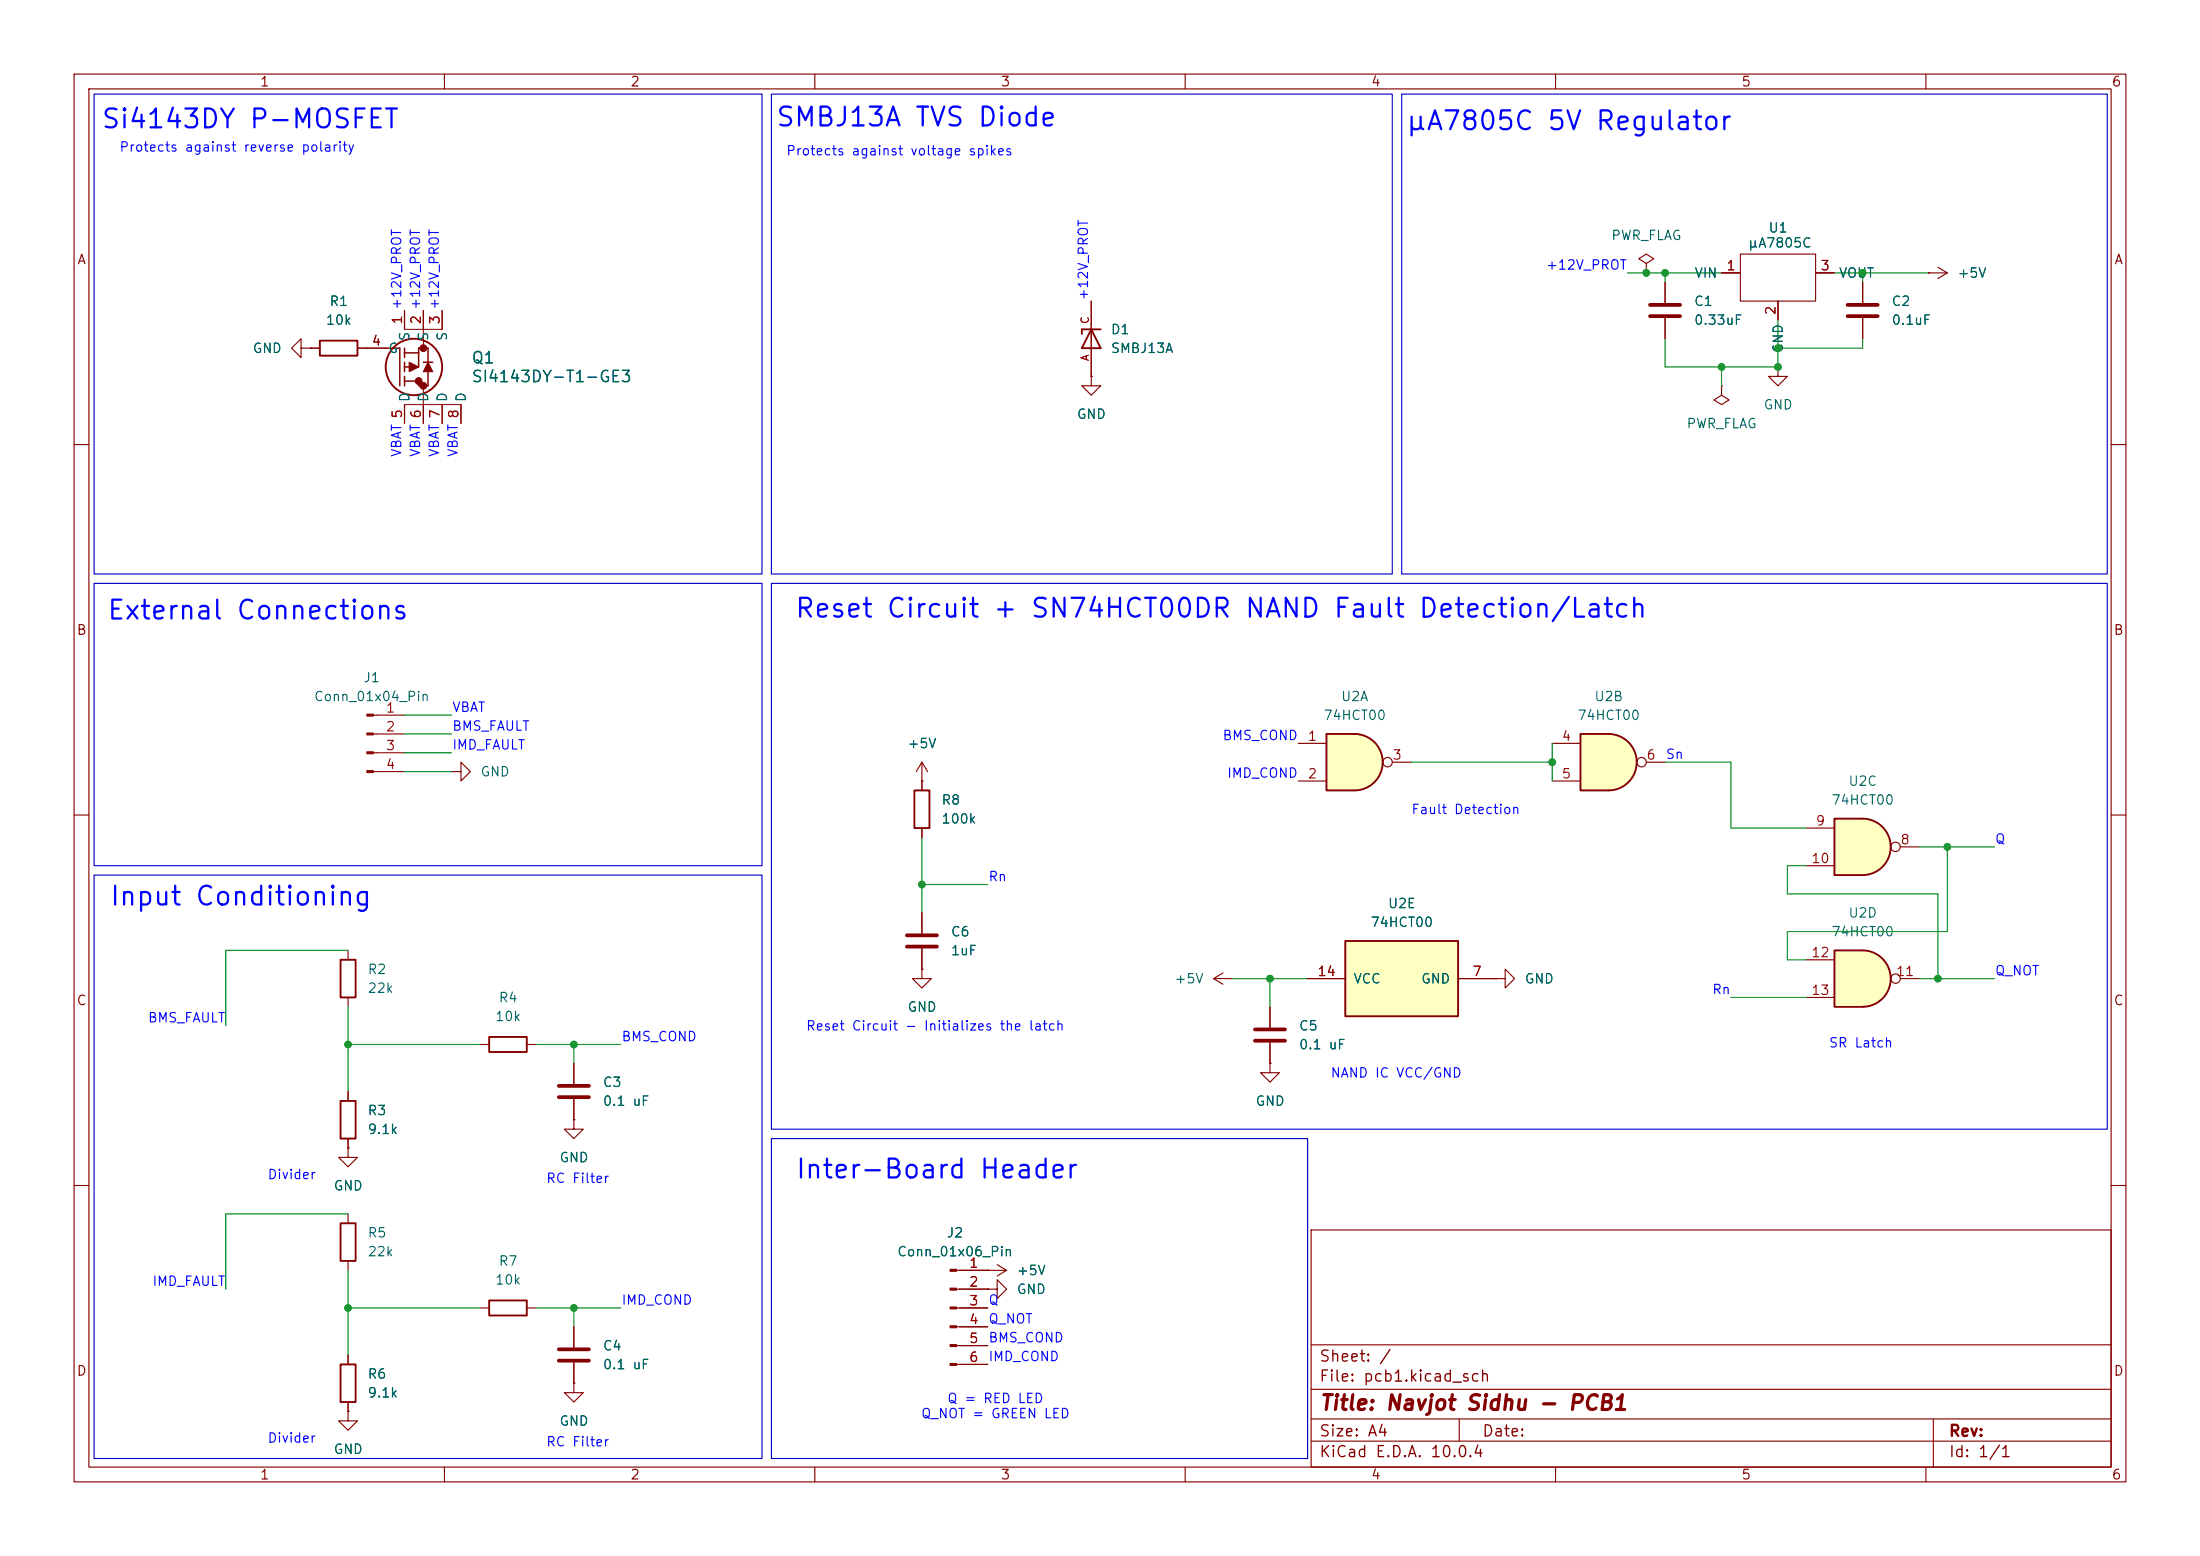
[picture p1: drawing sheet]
<svg xmlns="http://www.w3.org/2000/svg" width="297mm" height="210mm" viewBox="0 0 297 210" stroke-linecap="round" stroke-linejoin="round" font-family="sans-serif">
<g fill="none" stroke="#840000" stroke-width=".15">
<path d="M10 10h277v190h-277zM12 12h273v186h-273zM60 10v2M110 10v2M160 10v2M210 10v2M260 10v2M222.2 35.6l1.1-.7-1.1-.6-1 .6 1 .7v1.2M222.2 36.8h.1M224.8 38.1v2.8M232.4 36.8h2.5M234.9 34.3h10.2v6.3h-10.2z"/>
<path d="M245.1 36.8h2.5M251.5 38.1v2.8M260.3 36.8h.1M260.3 36.8h2.6M261.6 36.1l1.3 .7M262.9 36.8l-1.3 .8M224.8 42.9v2.8M232.4 52.1v1.2l1 .7-1 .6-1-.6 1-.7M232.4 52.1h.1M240 49.5v1.3h1.3l-1.3 1.3-1.2-1.3h1.2M240 49.5h.1M240 40.6v2.6"/>
<path d="M251.5 42.9v2.8M10 60h2M285 60h2M10 110h2M285 110h2M47 128.3v1.2M47 134.6v1.3M163.8 132.1l1.3 .7M163.8 132.1h2.6M165.1 131.3l-1.3 .8M166.4 132.1h.1M171.4 135.9v2.8"/>
<path d="M201.9 132.1h1.3v-1.3l1.3 1.3-1.3 1.3v-1.3M201.9 132.1h.1M77.5 151.1v1.3h1.2l-1.2 1.3-1.3-1.3h1.3M77.5 151.1h.1M77.5 143.5v2.8M77.5 148.3v2.8M171.4 140.7v2.8M10 160h2M47 163.8v1.3M47 170.2v1.3M177 166h108v32h-108zM285 160h2"/>
<path d="M47 190.5v1.3h1.3l-1.3 1.2-1.3-1.2h1.3M47 190.5h.1M60 198v2M110 198v2M160 198v2M177 194.5h108M177 191.5h108M177 187.5h108M177 181.5h108M197 191.5v3M210 198v2M260 198v2"/>
<path d="M261 191.5v6.5"/>
</g>
<path d="M222.8 41.1h4M222.8 42.7h4M249.4 41.1h4.1M249.4 42.7h4.1M169.4 138.9h4.1M75.4 146.6h4.1M75.4 148.1h4.1M169.4 140.5h4.1" fill="none" stroke="#840000" stroke-width=".51"/>
<path d="M46 129.5h2v5.1h-2zM46 165.1h2v5.1h-2z" fill="none" stroke="#840000" stroke-width=".25"/>
<path d="M217.2 99.1a3.8 3.8 0 0 1 3.8 3.8 3.8 3.8 0 0 1-3.8 3.8z" fill="#ffffc2" stroke="#ffffc2" stroke-width=".14"/>
<path d="M213.4 99.1h3.8v7.6h-3.8z" fill="#ffffc2"/>
<path d="M213.4 99.1h3.8a3.8 3.8 0 0 1 3.8 3.8 3.8 3.8 0 0 1-3.8 3.8h-3.8zM66 140h5.1v2h-5.1zM46 184.2h2v5h-2z" fill="none" stroke="#840000" stroke-width=".25"/>
<g fill="none" stroke="#840000" stroke-width=".15">
<path d="M209.5 100.3h3.9M209.5 105.4h3.9M222.2 102.9h2.6M64.8 141h1.2M71.1 141h1.3M77.5 179.1v2.8M47 182.9v1.3M47 189.2v1.3M77.5 183.9v2.8"/>
<circle cx="221.6" cy="102.9" r=".63"/>
</g>
<path d="M75.4 182.1h4.1M75.4 183.6h4.1" fill="none" stroke="#840000" stroke-width=".51"/>
<path d="M251.5 128.3a3.8 3.8 0 0 1 3.7 3.8 3.8 3.8 0 0 1-3.7 3.8z" fill="#ffffc2" stroke="#ffffc2" stroke-width=".14"/>
<path d="M247.6 128.3h3.9v7.6h-3.9z" fill="#ffffc2"/>
<path d="M247.6 128.3h3.9a3.8 3.8 0 0 1 3.7 3.8 3.8 3.8 0 0 1-3.7 3.8h-3.9z" fill="none" stroke="#840000" stroke-width=".25"/>
<g fill="none" stroke="#840000" stroke-width=".15">
<path d="M243.8 129.5h3.8M243.8 134.6h3.8M256.5 132.1h2.6"/>
<circle cx="255.9" cy="132.1" r=".63"/>
</g>
<path d="M181.6 127h15.2v10.2h-15.2z" fill="#ffffc2"/>
<path d="M181.6 127h15.2v10.2h-15.2zM66 175.5h5.1v2h-5.1z" fill="none" stroke="#840000" stroke-width=".25"/>
<path d="M176.5 132.1h5.1M196.8 132.1h5.1M47 154.9v1.3h1.3l-1.3 1.3-1.3-1.3h1.3M47 154.9h.1M64.8 176.5h1.2M71.1 176.5h1.3" fill="none" stroke="#840000" stroke-width=".15"/>
<path d="M251.5 110.5a3.8 3.8 0 0 1 3.7 3.8 3.8 3.8 0 0 1-3.7 3.8z" fill="#ffffc2" stroke="#ffffc2" stroke-width=".14"/>
<path d="M247.6 110.5h3.9v7.6h-3.9z" fill="#ffffc2"/>
<path d="M147.3 44.5l1.3 2.5h-2.6zM148.6 44.5h-2.6v.6M247.6 110.5h3.9a3.8 3.8 0 0 1 3.7 3.8 3.8 3.8 0 0 1-3.7 3.8h-3.9zM46 148.6h2v5.1h-2z" fill="none" stroke="#840000" stroke-width=".25"/>
<g fill="none" stroke="#840000" stroke-width=".15">
<path d="M147.3 50.8v1.3h1.3l-1.3 1.2-1.3-1.2h1.3M147.3 50.8h.1M147.3 40.6v10.2M243.8 111.8h3.8M243.8 116.8h3.8M256.5 114.3h2.6M47 147.3v1.3M47 153.7v1.2M171.4 143.5v1.3h1.3l-1.3 1.3-1.2-1.3h1.2M171.4 143.5h.1M129.1 171.5h4.2M129.1 174h4.2"/>
<path d="M129.1 176.5h4.2M129.1 179.1h4.2M77.5 186.7v1.3h1.2l-1.2 1.2-1.3-1.2h1.3M77.5 186.7h.1M129.1 181.6h4.2M129.1 184.2h4.2"/>
<circle cx="255.9" cy="114.3" r=".63"/>
</g>
<g fill="#840000" stroke="#840000" stroke-width=".15">
<path d="M128.3 171.3h.8v.3h-.8z"/>
<path d="M128.3 173.9h.8v.2h-.8z"/>
<path d="M128.3 176.4h.8v.3h-.8z"/>
<path d="M128.3 178.9h.8v.3h-.8z"/>
<path d="M128.3 181.5h.8v.2h-.8z"/>
<path d="M128.3 184h.8v.3h-.8z"/>
</g>
<path d="M182.9 99.1a3.8 3.8 0 0 1 3.8 3.8 3.8 3.8 0 0 1-3.8 3.8z" fill="#ffffc2" stroke="#ffffc2" stroke-width=".14"/>
<path d="M179.1 99.1h3.8v7.6h-3.8z" fill="#ffffc2"/>
<g fill="none" stroke="#840000" stroke-width=".25">
<path d="M43.2 46h5.1v2h-5.1zM179.1 99.1h3.8a3.8 3.8 0 0 1 3.8 3.8 3.8 3.8 0 0 1-3.8 3.8h-3.8zM123.4 106.7h2.1v5.1h-2.1z"/>
<circle cx="55.9" cy="49.5" r="3.8"/>
</g>
<g fill="none" stroke="#840000" stroke-width=".15">
<path d="M224.8 38.1v2.8M232.4 36.8h2.5M245.1 36.8h2.5M251.5 38.1v2.8M260.3 36.8h.1M40.6 47v-1.3l-1.2 1.3 1.2 1.3v-1.3h1.3M41.9 47h.1M41.9 47h1.3M48.3 47h3.8M54.6 41.9v2.6M54.6 54.6v2.6M57.1 41.9v2.6"/>
<path d="M57.1 54.6v2.6M59.7 41.9v2.6M59.7 54.6v2.6M62.2 54.6v2.6M147.3 50.8h.1M147.3 40.6v10.2M224.8 42.9v2.8M240 40.6v2.6M251.5 42.9v2.8M50.4 96.5h4.2M50.4 99.1h4.2M50.4 101.6h4.2"/>
<path d="M50.4 104.1h4.2M61 104.1h1.2v-1.2l1.3 1.2-1.3 1.3v-1.3M61 104.1h.1M124.5 105.4h.1M124.5 102.9l-.8 1.2M124.5 102.9l.7 1.2M124.5 102.9v3.8M124.5 111.8v1.2M175.3 100.3h3.8M175.3 105.4h3.8M188 102.9h2.5M124.5 130.8v1.3h1.2l-1.2 1.3-1.3-1.3h1.3"/>
<path d="M124.5 130.8h.1M124.5 123.2v2.8M124.5 128v2.8M171.4 135.9v2.8M176.5 132.1h5.1M196.8 132.1h5.1M201.9 132.1h.1M47 154.9h.1M47 147.3v1.3M47 153.7v1.2M77.5 151.1h.1M77.5 143.5v2.8"/>
<path d="M77.5 148.3v2.8M171.4 143.5h.1M171.4 140.7v2.8M77.5 179.1v2.8M129.5 171.5h6.4M129.5 174h3.8M129.5 176.5h3.8M129.5 179.1h3.8M133.3 174h1.3v-1.3l1.3 1.3-1.3 1.3v-1.3M133.3 174h.1M133.3 171.5h.1M134.6 170.7l1.3 .8"/>
<path d="M135.9 171.5l-1.3 .7M47 190.5h.1M47 182.9v1.3M47 189.2v1.3M77.5 186.7h.1M77.5 183.9v2.8M129.5 181.6h3.8M129.5 184.2h3.8"/>
<circle cx="187.3" cy="102.9" r=".63"/>
</g>
<g fill="#840000" stroke="#840000" stroke-width=".15">
<path d="M49.5 96.4h.9v.2h-.9z"/>
<path d="M49.5 98.9h.9v.3h-.9z"/>
<path d="M49.5 101.5h.9v.2h-.9z"/>
<path d="M49.5 104h.9v.3h-.9z"/>
<path d="M55.2 48.9l1.3 .6-1.3 .7z"/>
<path d="M57.8 48.9l.6 1.3h-1.3z"/>
</g>
<path d="M52.1 47h1.9v5.1M54.6 47.6h1.9M54.6 47v1.3M54.6 48.9v1.3M54.6 50.8v1.3M54.6 51.4h1.9M54.6 49.5h.6M57.1 48.9h1.3M57.8 48.9v-1.9h-1.3v2.5M57.8 50.2v1.9h-1.3" fill="none" stroke="#840000" stroke-width=".2"/>
<path d="M54.6 44.5h5.1M54.6 54.6h7.6M56.5 51.4v.7M57.1 44.5l.1 2.5M57.1 52.1v2.5" fill="none" stroke="#840000" stroke-width=".14"/>
<g fill="#840000" stroke="#840000" stroke-width=".51">
<circle cx="56.5" cy="51.4" r=".28"/>
<circle cx="57.1" cy="47" r=".28"/>
<circle cx="57.1" cy="52.1" r=".28"/>
</g>
<path d="M122.4 126.2h4.1M122.4 127.8h4.1" fill="none" stroke="#840000" stroke-width=".51"/>
<g fill="none" stroke="#009600" stroke-width=".15">
<path d="M219.7 36.8h15.2M224.8 36.8v1.3M245.1 36.8h15.2M251.5 36.8v1.3M232.4 49.5v2.6M240 40.6v8.9h-15.2v-3.8M251.5 45.7v1.3h-11.5M54.6 99.1h6.4M54.6 96.5h6.4M54.6 101.6h6.4M54.6 104.1h6.4M124.5 113v10.2"/>
<path d="M124.5 119.4h8.8M190.5 102.9h19M209.5 100.3v5.1M224.8 102.9h8.9v8.9h10.1M243.8 116.8h-2.5v3.9h20.3v11.4M259.1 114.3h10.1M262.9 114.3v11.4h-21.6v3.8h2.5M47 135.9v11.4M47 128.3h-16.5v10.1M166.4 132.1h10.1M171.4 132.1v3.8M233.7 134.6h10.1"/>
<path d="M259.1 132.1h10.1M47 141h17.8M72.4 141h11.4M77.5 141v2.5M47 171.5v11.4M47 163.8h-16.5v10.2M47 176.5h17.8M72.4 176.5h11.4M77.5 176.5v2.6"/>
</g>
<path d="M12.7 12.7h90.2v64.8h-90.2zM104.1 12.7h83.9v64.8h-83.9zM189.2 12.7h95.3v64.8h-95.3zM12.7 78.7h90.2v38.1h-90.2zM104.1 78.7h180.4v73.7h-180.4zM12.7 118.1h90.2v78.8h-90.2zM104.1 153.7h72.4v43.2h-72.4z" fill="none" stroke="#0000c2" stroke-width=".15"/>
<g fill="#009600" stroke="#009600" stroke-width=".14">
<circle cx="124.5" cy="119.4" r=".46"/>
<circle cx="171.4" cy="132.1" r=".46"/>
<circle cx="261.6" cy="132.1" r=".46"/>
<circle cx="47" cy="176.5" r=".46"/>
<circle cx="77.5" cy="141" r=".46"/>
<circle cx="77.5" cy="176.5" r=".46"/>
<circle cx="224.8" cy="36.8" r=".46"/>
<circle cx="222.2" cy="36.8" r=".46"/>
<circle cx="240" cy="49.5" r=".46"/>
<circle cx="240" cy="47" r=".46"/>
<circle cx="251.5" cy="36.8" r=".46"/>
<circle cx="232.4" cy="49.5" r=".46"/>
<circle cx="209.5" cy="102.9" r=".46"/>
<circle cx="262.9" cy="114.3" r=".46"/>
<circle cx="47" cy="141" r=".46"/>
</g>
<g font-size="2.5" fill="#00f">
<text x="13.5" y="17.9">Si4143DY P-MOSFET</text>
<text x="104.6" y="17.7">SMBJ13A TVS Diode</text>
<text x="189.7" y="18.2">µA7805C 5V Regulator</text>
<text x="107.2" y="84">Reset Circuit + SN74HCT00DR NAND Fault Detection/Latch</text>
<text x="14.3" y="84.2">External Connections</text>
<text x="14.7" y="122.9">Input Conditioning</text>
<text x="107.3" y="159.7">Inter-Board Header</text>
</g>
<text font-size="2" fill="#840000" x="178" y="190.8">Title: Navjot Sidhu - PCB1</text>
<g font-size="1.5" fill="#006464">
<text x="63.6" y="49.4">Q1</text>
<text x="63.6" y="52">SI4143DY-T1-GE3</text>
</g>
<g font-size="1.5" fill="#840000">
<text x="178" y="184.2">Sheet: /</text>
<text x="178" y="186.9">File: pcb1.kicad_sch</text>
<text x="178" y="197.1">KiCad E.D.A. 10.0.4</text>
<text x="178" y="194.3">Size: A4</text>
<text x="200" y="194.3">Date:</text>
<text x="263" y="194.3">Rev:</text>
<text x="263" y="197.1">Id: 1/1</text>
</g>
<g font-size="1.3" fill="#840000">
<text x="35" y="12">1</text>
<text x="85" y="12">2</text>
<text x="135" y="12">3</text>
<text x="185" y="12">4</text>
<text x="235" y="12">5</text>
<text x="285" y="12">6</text>
<text x="10.3" y="36">A</text>
<text x="285.3" y="36">A</text>
<text x="10.3" y="86">B</text>
<text x="285.3" y="86">B</text>
<text x="10.3" y="136">C</text>
<text x="285.3" y="136">C</text>
<text x="10.3" y="186">D</text>
<text x="285.3" y="186">D</text>
<text x="35" y="200">1</text>
<text x="85" y="200">2</text>
<text x="135" y="200">3</text>
<text x="185" y="200">4</text>
<text x="235" y="200">5</text>
<text x="285" y="200">6</text>
</g>
<g font-size="1.3" fill="#00f">
<text x="16" y="20.8">Protects against reverse polarity</text>
<text x="106" y="21.3">Protects against voltage spikes</text>
<text x="147.2" y="40.6" transform="rotate(-90 147.2 40.6)">+12V_PROT</text>
<text x="208.6" y="36.7">+12V_PROT</text>
<text x="54.5" y="61.8" transform="rotate(-90 54.5 61.8)">VBAT 5</text>
<text x="57" y="61.8" transform="rotate(-90 57 61.8)">VBAT 6</text>
<text x="59.6" y="61.8" transform="rotate(-90 59.6 61.8)">VBAT 7</text>
<text x="62.1" y="61.8" transform="rotate(-90 62.1 61.8)">VBAT 8</text>
<text x="61" y="101.5">IMD_FAULT</text>
<text x="61" y="98.9">BMS_FAULT</text>
<text x="61" y="96.4">VBAT</text>
<text x="165" y="100.2">BMS_COND</text>
<text x="165.6" y="105.3">IMD_COND</text>
<text x="224.8" y="102.7">Sn</text>
<text x="190.4" y="110.2">Fault Detection</text>
<text x="133.3" y="119.3">Rn</text>
<text x="269.2" y="114.2">Q</text>
<text x="269.2" y="132">Q_NOT</text>
<text x="231.1" y="134.5">Rn</text>
<text x="19.9" y="138.3">BMS_FAULT</text>
<text x="83.8" y="140.8">BMS_COND</text>
<text x="108.7" y="139.4">Reset Circuit - Initializes the latch</text>
<text x="246.8" y="141.7">SR Latch</text>
<text x="179.5" y="145.8">NAND IC VCC/GND</text>
<text x="36" y="159.5">Divider</text>
<text x="73.6" y="160">RC Filter</text>
<text x="20.5" y="173.9">IMD_FAULT</text>
<text x="83.8" y="176.4">IMD_COND</text>
<text x="133.3" y="176.4">Q</text>
<text x="133.3" y="178.9">Q_NOT</text>
<text x="133.3" y="181.5">BMS_COND</text>
<text x="133.3" y="184">IMD_COND</text>
<text x="124.3" y="191.7">Q_NOT = GREEN LED</text>
<text x="127.8" y="189.7">Q = RED LED</text>
<text x="36" y="195">Divider</text>
<text x="73.6" y="195.5">RC Filter</text>
</g>
<g font-size="1.3" fill="#006464">
<text x="217.4" y="32.7">PWR_FLAG</text>
<text x="235.9" y="33.7">µA7805C</text>
<text x="238.7" y="31.7">U1</text>
<text x="44.4" y="41.6">R1</text>
<text x="228.6" y="41.6">C1</text>
<text x="228.7" y="37.8">VIN</text>
<text x="248.2" y="37.8">VOUT</text>
<text x="255.3" y="41.6">C2</text>
<text x="264.2" y="37.8">+5V</text>
<text x="34" y="48">GND</text>
<text x="43.9" y="44.2">10k</text>
<text x="52.3" y="48">G</text>
<text x="55.6" y="46.1" transform="rotate(-90 55.6 46.1)">S</text>
<text x="58.1" y="46.1" transform="rotate(-90 58.1 46.1)">S</text>
<text x="60.7" y="46.1" transform="rotate(-90 60.7 46.1)">S</text>
<text x="149.9" y="45.4">D1</text>
<text x="149.9" y="48">SMBJ13A</text>
<text x="228.6" y="44.2">0.33uF</text>
<text x="241" y="47.8" transform="rotate(-90 241 47.8)">GND</text>
<text x="255.3" y="44.2">0.1uF</text>
<text x="55.6" y="54.4" transform="rotate(-90 55.6 54.4)">D</text>
<text x="58.1" y="54.4" transform="rotate(-90 58.1 54.4)">D</text>
<text x="60.7" y="54.4" transform="rotate(-90 60.7 54.4)">D</text>
<text x="63.2" y="54.4" transform="rotate(-90 63.2 54.4)">D</text>
<text x="145.3" y="56.9">GND</text>
<text x="227.6" y="58.1">PWR_FLAG</text>
<text x="238" y="55.6">GND</text>
<text x="42.3" y="95">Conn_01x04_Pin</text>
<text x="49" y="92.4">J1</text>
<text x="181" y="95">U2A</text>
<text x="215.2" y="95">U2B</text>
<text x="122.4" y="101.3">+5V</text>
<text x="178.6" y="97.5">74HCT00</text>
<text x="212.9" y="97.5">74HCT00</text>
<text x="64.8" y="105.1">GND</text>
<text x="249.4" y="106.4">U2C</text>
<text x="127" y="108.9">R8</text>
<text x="127" y="111.5">100k</text>
<text x="247.1" y="108.9">74HCT00</text>
<text x="184.9" y="125.4">74HCT00</text>
<text x="187.3" y="122.9">U2E</text>
<text x="249.4" y="124.2">U2D</text>
<text x="49.5" y="131.8">R2</text>
<text x="128.3" y="126.7">C6</text>
<text x="128.3" y="129.2">1uF</text>
<text x="247.1" y="126.7">74HCT00</text>
<text x="49.5" y="134.3">22k</text>
<text x="67.2" y="135.6">R4</text>
<text x="122.4" y="136.9">GND</text>
<text x="158.5" y="133.1">+5V</text>
<text x="182.6" y="133.1">VCC</text>
<text x="191.8" y="133.1">GND</text>
<text x="205.7" y="133.1">GND</text>
<text x="66.8" y="138.1">10k</text>
<text x="175.3" y="139.4">C5</text>
<text x="175.3" y="141.9">0.1 uF</text>
<text x="81.3" y="147">C3</text>
<text x="81.3" y="149.6">0.1 uF</text>
<text x="169.4" y="149.6">GND</text>
<text x="49.5" y="150.8">R3</text>
<text x="49.5" y="153.4">9.1k</text>
<text x="45" y="161">GND</text>
<text x="75.4" y="157.2">GND</text>
<text x="49.5" y="167.3">R5</text>
<text x="127.7" y="167.3">J2</text>
<text x="49.5" y="169.9">22k</text>
<text x="66.8" y="173.7">10k</text>
<text x="67.2" y="171.2">R7</text>
<text x="121" y="169.9">Conn_01x06_Pin</text>
<text x="137.2" y="172.4">+5V</text>
<text x="137.2" y="175">GND</text>
<text x="81.3" y="182.6">C4</text>
<text x="81.3" y="185.1">0.1 uF</text>
<text x="49.5" y="186.4">R6</text>
<text x="49.5" y="188.9">9.1k</text>
<text x="45" y="196.6">GND</text>
<text x="75.4" y="192.7">GND</text>
</g>
<g font-size="1.3" fill="#a90000">
<text x="233" y="36.8">1</text>
<text x="245.7" y="36.8">3</text>
<text x="50.1" y="47">4</text>
<text x="54.6" y="43.9" transform="rotate(-90 54.6 43.9)">1 +12V_PROT</text>
<text x="54.6" y="43.9" transform="rotate(-90 54.6 43.9)">1</text>
<text x="57.1" y="43.9" transform="rotate(-90 57.1 43.9)">2 +12V_PROT</text>
<text x="57.1" y="43.9" transform="rotate(-90 57.1 43.9)">2</text>
<text x="59.7" y="43.9" transform="rotate(-90 59.7 43.9)">3 +12V_PROT</text>
<text x="59.7" y="43.9" transform="rotate(-90 59.7 43.9)">3</text>
<text x="240" y="42.6" transform="rotate(-90 240 42.6)">2</text>
<text x="54.6" y="56.6" transform="rotate(-90 54.6 56.6)">5</text>
<text x="57.1" y="56.6" transform="rotate(-90 57.1 56.6)">6</text>
<text x="59.7" y="56.6" transform="rotate(-90 59.7 56.6)">7</text>
<text x="62.2" y="56.6" transform="rotate(-90 62.2 56.6)">8</text>
<text x="52" y="96.5">1</text>
<text x="52" y="99">2</text>
<text x="52" y="101.6">3</text>
<text x="176.5" y="100.3">1</text>
<text x="210.7" y="100.3">4</text>
<text x="52" y="104.1">4</text>
<text x="176.5" y="105.4">2</text>
<text x="187.9" y="102.8">3</text>
<text x="210.7" y="105.4">5</text>
<text x="222.2" y="102.8">6</text>
<text x="245" y="111.7">9</text>
<text x="244.4" y="116.8">10</text>
<text x="256.5" y="114.3">8</text>
<text x="244.4" y="129.5">12</text>
<text x="177.8" y="132.1">14</text>
<text x="198.7" y="132.1">7</text>
<text x="244.4" y="134.6">13</text>
<text x="255.9" y="132.1">11</text>
<text x="130.7" y="171.4">1</text>
<text x="130.7" y="174">2</text>
<text x="130.7" y="176.5">3</text>
<text x="130.7" y="179">4</text>
<text x="130.7" y="181.6">5</text>
<text x="130.7" y="184.1">6</text>
</g>
<g font-size="1" fill="#a90000">
<text x="147.2" y="43.8" transform="rotate(-90 147.2 43.8)">C</text>
<text x="147.2" y="48.8" transform="rotate(-90 147.2 48.8)">A</text>
</g>
</svg>
